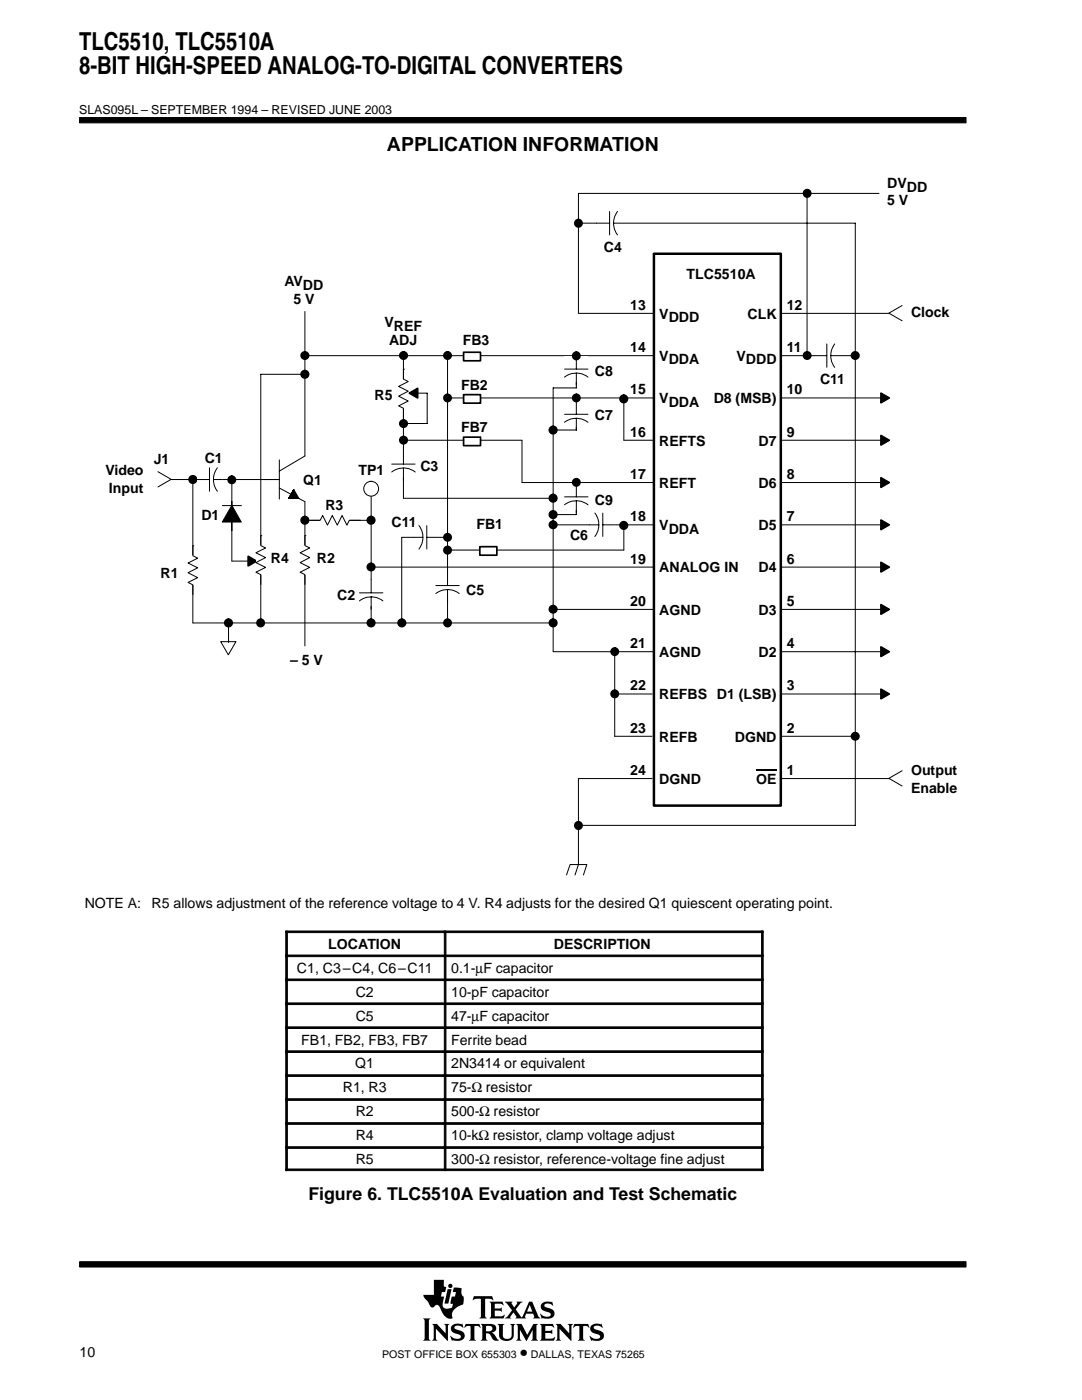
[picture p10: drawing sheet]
<svg xmlns="http://www.w3.org/2000/svg" width="216mm" height="279mm" viewBox="0 0 216 279" stroke-linecap="round" stroke-linejoin="round" font-family="sans-serif">
<g fill="#000" stroke="#000" stroke-width=".2">
<path d="M15.9 23.5h176.9v1h-176.9z" fill-rule="evenodd"/>
<path d="M15.9 251.8h176.9v1.1h-176.9z" fill-rule="evenodd"/>
</g>
<g fill="#000">
<path d="M89.3 257.3h.8l-.6 2.9h-.8z"/>
<path d="M84.4 263.1h1.5l-.3 .4v3.7l.3 .4h-1.5l.3-.6v-3.4z" fill-rule="evenodd"/>
<path d="M86.2 264.2h1l1.7 1.9v-1.5l-.3-.4h1.1l-.3 .4v3l-2.4-2.4v2l.3 .4h-1.1l.3-.6v-2.3z" fill-rule="evenodd"/>
<path d="M86.6 255.4h2v1.3l.4 .2-.2 1h-.6l-.2 .9h.6l-.2 1.1a1.11 1.11 0 0 0 .3 1.2l.6 .1 .9-.3 .2-.7-.5-.1 .2-1.3h.7l.2-.9h-.7l.3-1 1.5 .2v1l.1 .4 .3 .3v.9a.54 .54 0 0 1-.4 .7l-.4 .2a2.35 2.35 0 0 0-1.5 1.6v.4a.29 .29 0 0 1 .1 .3 .29 .29 0 0 1-.2 .3h-.1a2.21 2.21 0 0 1-2-1.9l-.1-.1a.68 .68 0 0 0-.5-.7 .68 .68 0 0 0-.8 .4 .88 .88 0 0 1-1.1-.9l-.8-.9-.2-.7h2.1z" fill-rule="evenodd"/>
<path d="M90.2 264.5a2.17 2.17 0 0 1 1.9-.2l.1-.1 .3 .8-.8-.4h-.7a.36 .36 0 0 0-.3 .4 .36 .36 0 0 0 .4 .3l.3 .1a1.19 1.19 0 0 1 1.3 1.5l-.1 .1a1.23 1.23 0 0 1-1.1 .6l-1.1-.1-.2 .1-.4-1h.1a1.37 1.37 0 0 0 2.1 .3 .6 .6 0 0 0-.8-.7 1.08 1.08 0 0 1-1-.5 1.08 1.08 0 0 1 0-1.1z" fill-rule="evenodd"/>
<path d="M92.9 264.2h2.8l.2 .8-.5-.4h-.6l-.1 .2v2.4l.3 .4h-1.4l.2-.3 .1-.3v-2.3l-.7-.1-.6 .4z" fill-rule="evenodd"/>
<path d="M94.6 258.7h3.6l.2 .8-.7-.3-.9 .1v3.4l.3 .4h-1.4l.3-.4v-3.4l-1-.1-.7 .3z" fill-rule="evenodd"/>
<path d="M95.9 264.2h2.1a.85 .85 0 0 1 1 .8 .85 .85 0 0 1-.9 .9l.4 .3 .7 1 .4 .2-.2 .1a1.11 1.11 0 0 1-1.4-.9l-.3-.4-.7-.1v1l.3 .5h-1.4l.3-.6v-2.3z" fill-rule="evenodd"/>
<path d="M97.7 259.8h2.6l.2 .7-.7-.3-1.1 .1v.8h1.1l.3-.2v.9l-.3-.2h-1.1v1l.1 .1h1.3l.5-.3h.1l-.2 .7h-2.8l.3-.5v-2.3z" fill-rule="evenodd"/>
<path d="M99.3 264.2h1.3l-.3 .4 .1 2.2 .2 .3 .8 .1a.73 .73 0 0 0 .7-.8v-1.8l-.3-.4h1l-.3 .4v1.9a1.56 1.56 0 0 1-1.3 1.2 1.56 1.56 0 0 1-1.5-.7l-.1-2.4z" fill-rule="evenodd"/>
<path d="M103 264.2h1.1l1.1 2.2 1.2-2.2h.9l-.3 .4v2.6l.4 .4h-1.4l.3-.4v-1.8l-1.3 2.2-1.3-2.2v1.7l.4 .5h-1.1l.3-.6v-2.3z" fill-rule="evenodd"/>
<path d="M100.7 259.8h1.6l-.2 .4 .5 .7 .6-.8-.1-.3h1.2l-.5 .3-.9 1.2 1 1.5a.22 .22 0 0 0 .3 .1 .22 .22 0 0 0 .1-.3l1.3-2.8h.6l1.2 2.9 .4 .4-1.4-.1a.24 .24 0 0 0 .2-.1 .24 .24 0 0 0 0-.3l-.2-.4h-1.4l-.3 .6 .3 .3h-2.2l.2-.3-.5-.9-.7 .9 .2 .3h-1.3l.5-.4 1-1.2z" fill-rule="evenodd"/>
<path d="M108.1 260.2l.1-.1a1.88 1.88 0 0 1 1.4-.3l.4 .1 .2-.2 .2 .8-1.1-.4a.44 .44 0 0 0-.7 .4 .44 .44 0 0 0 .6 .5 1.34 1.34 0 0 1 1.4 1.3 1.13 1.13 0 0 1-1.1 .9h-.8a.37 .37 0 0 0-.6 0l-.3-1h.1l.6 .5 .8 .1a.47 .47 0 0 0 .6-.5 .47 .47 0 0 0-.5-.4l-.2-.1a1.11 1.11 0 0 1-1.2-1.5z" fill-rule="evenodd"/>
<path d="M107.7 264.2h2.6l.2 .8-.6-.4-1.1 .1v.9h1l.4-.3v1l-.3-.3h-1.1v1.1h1.4l.5-.3-.2 .8h-2.8l.3-.6v-2.3z" fill-rule="evenodd"/>
<path d="M110.9 264.2h1l1.7 1.9v-1.5l-.3-.4h1l-.3 .4v3l-2.4-2.4v2l.3 .4h-1l.3-.4v-2.6z" fill-rule="evenodd"/>
<path d="M114.6 264.2h2.8l.2 .8-.5-.4h-.6l-.1 .2v2.4l.3 .4h-1.4l.3-.4v-2.4l-.1-.2h-.6l-.6 .4z" fill-rule="evenodd"/>
<path d="M118 264.5a2.12 2.12 0 0 1 1.9-.2l.1-.1 .3 .8-.8-.4h-.7a.35 .35 0 0 0-.3 .3 .35 .35 0 0 0 .2 .4l.5 .1a1.16 1.16 0 0 1 1.2 1.6 1.23 1.23 0 0 1-1.1 .6l-1.1-.1-.2 .1-.4-1 .9 .5 .7 .1a.47 .47 0 0 0 .6-.4 .47 .47 0 0 0-.6-.5 1.28 1.28 0 0 1-1.4-1.4z" fill-rule="evenodd"/>
<circle cx="89.9" cy="256.6" r=".43"/>
</g>
<g fill="#fff">
<path d="M105.7 260.4l.5 1.4h-1z"/>
<path d="M97 264.7l.6-.1a.56 .56 0 0 1 .7 .5 .56 .56 0 0 1-.7 .6h-.6z" fill-rule="evenodd"/>
</g>
<path d="M60.8 71h69.5M80.5 71v28.4M80.8 87.9h23.4M80.2 107.2h9.1" fill="none" stroke="#000" stroke-width=".2"/>
<path d="M130.5 50.6h25.3v110.2h-25.3z" fill="none" stroke="#000" stroke-width=".5"/>
<path d="M44 128.1h3.1l-1.5 2.6z" fill="#fff"/>
<g fill="none" stroke="#000" stroke-width=".2">
<path d="M161 38.6v32.4M175.4 38.6h-60v23.9M115.4 44.5h55.3v120.2h-55.3M89.3 79.4h41.3M89.3 71v53.3M115 71v6.4h-4.6v52.7h19.9M115 79.4v6.4h-4.6M115.4 62.5h14.9M155.8 79.4h21.6M155.8 71h14.9M155.9 62.5h21.5M180 61l-2.6 1.5 2.6 1.5"/>
<path d="M52.7 95.7h3M55.7 91.8v7.8M55.8 97.4l5 2.7M60.8 91l-5 3M74.1 98.8v25.5M80.5 99.4h29.9M104.2 96.3h26.4M115 96.3v6.4h-4.6M124.5 87.9h5.8M155.8 87.9h21.6M155.8 96.3h21.6M74.1 113.2h56.5"/>
<path d="M80.2 107.2v17.1M89.3 109.8h35.2M110.4 104.7h19.9M155.8 113.2h21.6M156 104.7h21.4M38.5 124.3h71.9M44 128.1h3.1l-1.5 2.6zM122.7 138.5h7.4M155.8 130.1h21.6M155.8 138.5h21.6M155.8 121.6h21.6M122.7 146.9h7.4"/>
<path d="M130.1 155.4h-14.7v17.1l-.7 2.1M155.8 146.9h14.9M155.8 155.4h21.6M180 153.8l-2.6 1.5 2.6 1.6M113 174.6l.8-2.1h3.3l-.7 2.1"/>
</g>
<path d="M58.6 97.7l-1 1.8h2h-2l1-1.8 1 1.8h-2z" fill-rule="evenodd" fill="#000" stroke="#000" stroke-width=".2"/>
<g fill="#000" stroke="#000" stroke-width=".34">
<path d="M175.8 78.5l1.6 .9-1.6 1zM175.8 86.9l1.6 1-1.6 .9zM175.8 95.3l1.6 1-1.6 1zM175.8 103.8l1.6 .9-1.6 1zM175.8 112.2l1.6 1-1.6 .9zM175.8 120.7l1.6 .9-1.6 1zM175.8 129.1l1.6 1-1.6 .9zM175.8 137.5l1.6 1-1.6 1z"/>
<circle cx="115.4" cy="44.5" r=".73"/>
<circle cx="170.7" cy="146.9" r=".73"/>
</g>
<g fill="#000">
<circle cx="115.4" cy="44.5" r=".17"/>
<circle cx="170.7" cy="146.9" r=".17"/>
</g>
<path d="M87 114.4h4.6v5h-4.6z" fill-rule="evenodd" fill="#fff"/>
<path d="M87 118.5a3.8 3.8 0 0 1 4.6 0M87 116.9h4.6M89.3 114.2v2.7M89.3 117.7v2.4" fill="none" stroke="#000" stroke-width=".2"/>
<path d="M79.6 75.6h1.9v5.9h-1.9z" fill-rule="evenodd" fill="#fff"/>
<path d="M80.5 73.7h.1M80.5 73.7v2l1 .4-2 1 2 1-2 1 2 .9-2 1 1 .5v1.9M81.7 78.5h3.5v6h-4.7M110.4 121.6h19.9" fill="none" stroke="#000" stroke-width=".2"/>
<path d="M81.7 78.5l1.6-1v1.9z" fill="#000" stroke="#000" stroke-width=".34"/>
<circle cx="74.1" cy="97.5" r="1.48" fill="#fff"/>
<g fill="none" stroke="#000" stroke-width=".2">
<path d="M60.8 103.8h13.3"/>
<circle cx="74.1" cy="97.5" r="1.48"/>
</g>
<path d="M63.9 102.9h5.8v2h-5.8z" fill-rule="evenodd" fill="#fff"/>
<path d="M60.8 62.2v28.8M60.8 74.7h-8.8v49.6M34.1 95.7h21.6M46.3 95.8v16.2h4.9M44.4 100.9h3.8M60.8 100.1v28.8M61.9 103.8h2l.5-.9 .9 1.9 1-1.9 1 1.9 1-1.9 .9 1.9 .5-1h2M71.7 103.8h.1M45.6 124.3v3.9" fill="none" stroke="#000" stroke-width=".2"/>
<path d="M46.3 100.9l1.8 3.3h-3.7z" fill="#000" stroke="#000" stroke-width=".2"/>
<path d="M49.5 111l1.7 1-1.7 .9z" fill="#000" stroke="#000" stroke-width=".34"/>
<path d="M59.9 108.8h2v5.9h-2z" fill-rule="evenodd" fill="#fff"/>
<path d="M60.8 106.9h.1M60.8 106.9v2l1 .5-1.9 .9 1.9 1-1.9 1 1.9 .9-1.9 1 .9 .5v1.9" fill="none" stroke="#000" stroke-width=".2"/>
<path d="M51.1 108.8h1.9v5.9h-1.9z" fill-rule="evenodd" fill="#fff"/>
<path d="M38.5 95.7v28.6M52 106.9h.1M52 106.9v2l1 .5-1.9 .9 1.9 1-1.9 1 1.9 .9-1.9 1 .9 .5v1.9" fill="none" stroke="#000" stroke-width=".2"/>
<path d="M37.5 110.9h2v5.8h-2z" fill-rule="evenodd" fill="#fff"/>
<path d="M38.5 108.9h.1M38.5 109v1.9l.9 .5-1.9 1 1.9 .9-1.9 1 1.9 1-1.9 .9 1 .5v2" fill="none" stroke="#000" stroke-width=".2"/>
<path d="M92.5 87.2h3.4v1.7h-3.4z" fill-rule="evenodd" fill="#fff"/>
<path d="M92.5 87.2h3.4v1.7h-3.4z" fill="none" stroke="#000" stroke-width=".34"/>
<path d="M92.5 78.8h3.4v1.7h-3.4z" fill-rule="evenodd" fill="#fff"/>
<path d="M92.5 78.8h3.4v1.7h-3.4z" fill="none" stroke="#000" stroke-width=".34"/>
<path d="M92.5 70.3h3.4v1.7h-3.4z" fill-rule="evenodd" fill="#fff"/>
<path d="M92.5 70.3h3.4v1.7h-3.4z" fill="none" stroke="#000" stroke-width=".34"/>
<path d="M95.7 109.1h3.4v1.7h-3.4z" fill-rule="evenodd" fill="#fff"/>
<path d="M95.7 109.1h3.4v1.7h-3.4z" fill="none" stroke="#000" stroke-width=".34"/>
<g fill="#000" stroke="#000" stroke-width=".34">
<circle cx="161" cy="38.6" r=".73"/>
<circle cx="60.8" cy="74.7" r=".74"/>
<circle cx="60.8" cy="71" r=".73"/>
<circle cx="80.5" cy="71" r=".73"/>
<circle cx="89.3" cy="71" r=".72"/>
<circle cx="89.3" cy="79.4" r=".72"/>
<circle cx="124.5" cy="79.6" r=".74"/>
<circle cx="161.1" cy="71" r=".72"/>
<circle cx="170.7" cy="71" r=".73"/>
<circle cx="38.5" cy="95.7" r=".74"/>
<circle cx="46.2" cy="95.8" r=".72"/>
<circle cx="80.5" cy="84.5" r=".73"/>
<circle cx="80.5" cy="87.9" r=".73"/>
<circle cx="110.4" cy="99.4" r=".74"/>
<circle cx="110.4" cy="85.8" r=".74"/>
<circle cx="60.8" cy="103.8" r=".74"/>
<circle cx="74" cy="103.8" r=".74"/>
<circle cx="74" cy="113.2" r=".73"/>
<circle cx="110.4" cy="102.7" r=".74"/>
<circle cx="110.4" cy="104.7" r=".73"/>
<circle cx="124.5" cy="104.9" r=".74"/>
<circle cx="45.6" cy="124.3" r=".74"/>
<circle cx="52" cy="124.3" r=".73"/>
<circle cx="74" cy="124.3" r=".74"/>
<circle cx="80.2" cy="124.3" r=".74"/>
<circle cx="89.3" cy="124.3" r=".73"/>
<circle cx="110.4" cy="124.3" r=".74"/>
<circle cx="110.4" cy="121.6" r=".73"/>
<circle cx="115.4" cy="164.7" r=".73"/>
</g>
<g fill="#000">
<circle cx="161" cy="38.6" r=".17"/>
<circle cx="60.8" cy="74.7" r=".17"/>
<circle cx="60.8" cy="71" r=".17"/>
<circle cx="80.5" cy="71" r=".17"/>
<circle cx="89.3" cy="71" r=".17"/>
<circle cx="89.3" cy="79.4" r=".17"/>
<circle cx="124.5" cy="79.6" r=".17"/>
<circle cx="161" cy="71" r=".17"/>
<circle cx="170.7" cy="71" r=".17"/>
<circle cx="38.5" cy="95.7" r=".17"/>
<circle cx="46.3" cy="95.8" r=".17"/>
<circle cx="80.5" cy="87.9" r=".17"/>
<circle cx="80.5" cy="84.5" r=".17"/>
<circle cx="110.4" cy="99.4" r=".17"/>
<circle cx="110.4" cy="85.8" r=".17"/>
<circle cx="60.8" cy="103.8" r=".17"/>
<circle cx="74.1" cy="113.2" r=".17"/>
<circle cx="74.1" cy="103.8" r=".17"/>
<circle cx="110.4" cy="102.7" r=".17"/>
<circle cx="110.4" cy="104.7" r=".17"/>
<circle cx="124.5" cy="104.9" r=".17"/>
<circle cx="45.6" cy="124.3" r=".17"/>
<circle cx="52" cy="124.3" r=".17"/>
<circle cx="74.1" cy="124.3" r=".17"/>
<circle cx="80.2" cy="124.3" r=".17"/>
<circle cx="89.3" cy="124.3" r=".17"/>
<circle cx="110.4" cy="124.3" r=".17"/>
<circle cx="110.4" cy="121.6" r=".17"/>
<circle cx="115.4" cy="164.7" r=".17"/>
</g>
<path d="M124.5 79.4v8.5M31.5 94.1l2.6 1.6-2.6 1.5M104.2 87.9v8.4" fill="none" stroke="#000" stroke-width=".2"/>
<path d="M150.9 153.8h4.1" fill="none" stroke="#000" stroke-width=".36"/>
<path d="M39.3 93.2h5.1v4.9h-5.1z" fill-rule="evenodd" fill="#fff"/>
<path d="M39.2 95.7h2.6M41.8 93.4v4.6M42.6 95.7h1.8M43.4 93.4a3.9 3.9 0 0 0 0 4.6" fill="none" stroke="#000" stroke-width=".2"/>
<path d="M71.7 115.8h4.7v5.1h-4.7z" fill-rule="evenodd" fill="#fff"/>
<path d="M71.7 119.9a3.8 3.8 0 0 1 4.7 0M71.7 118.3h4.7M74.1 115.7v2.6M74.1 119.1v2.5" fill="none" stroke="#000" stroke-width=".2"/>
<path d="M78.2 90.1h4.6v5.1h-4.6z" fill-rule="evenodd" fill="#fff"/>
<path d="M78.2 94.2a3.8 3.8 0 0 1 4.6 0M78.2 92.6h4.6M80.5 90v2.6M80.5 93.4v2.5" fill="none" stroke="#000" stroke-width=".2"/>
<path d="M82.6 104.8h5.1v4.8h-5.1z" fill-rule="evenodd" fill="#fff"/>
<path d="M82.6 107.2h1.8M83.6 104.9a3.9 3.9 0 0 1 0 4.7M85.2 107.2h2.6M85.2 104.9v4.7" fill="none" stroke="#000" stroke-width=".2"/>
<path d="M117.7 102.3h5.1v4.8h-5.1z" fill-rule="evenodd" fill="#fff"/>
<path d="M117.7 104.7h1.8M118.7 102.4a3.9 3.9 0 0 1 0 4.7M120.3 104.7h2.6M120.3 102.4v4.7" fill="none" stroke="#000" stroke-width=".2"/>
<path d="M112.7 96.6h4.6v5.1h-4.6z" fill-rule="evenodd" fill="#fff"/>
<path d="M112.7 99.2h4.6M115 96.5v2.7M115 100v2.4M112.6 100.7a3.8 3.8 0 0 1 4.7 .1" fill="none" stroke="#000" stroke-width=".2"/>
<circle cx="115" cy="96.3" r=".72" fill="#000" stroke="#000" stroke-width=".34"/>
<circle cx="115" cy="96.3" r=".17" fill="#000"/>
<path d="M112.7 80.2h4.6v5.1h-4.6z" fill-rule="evenodd" fill="#fff"/>
<path d="M112.6 84.3a3.8 3.8 0 0 1 4.7 0M112.7 82.7h4.6M115 80.1v2.6M115 83.5v2.4" fill="none" stroke="#000" stroke-width=".2"/>
<circle cx="115" cy="79.4" r=".72" fill="#000" stroke="#000" stroke-width=".34"/>
<circle cx="115" cy="79.4" r=".17" fill="#000"/>
<path d="M112.7 71.2h4.6v5h-4.6z" fill-rule="evenodd" fill="#fff"/>
<path d="M112.6 75.3a3.8 3.8 0 0 1 4.7 0M112.7 73.7h4.6M115 71v2.7M115 74.5v2.4" fill="none" stroke="#000" stroke-width=".2"/>
<circle cx="115" cy="71" r=".73" fill="#000" stroke="#000" stroke-width=".34"/>
<circle cx="115" cy="71" r=".17" fill="#000"/>
<path d="M119.2 42.1h5v4.8h-5z" fill-rule="evenodd" fill="#fff"/>
<path d="M119.1 44.5h2.5M121.6 42.2v4.7M122.4 44.5h1.8M123.2 42.2a3.9 3.9 0 0 0 0 4.7" fill="none" stroke="#000" stroke-width=".2"/>
<path d="M162.5 68.5h5.1v4.8h-5.1z" fill-rule="evenodd" fill="#fff"/>
<path d="M162.4 71h2.6M165 68.6v4.7M165.8 71h1.8M166.6 68.6a3.9 3.9 0 0 0 0 4.7M124.5 104.9v4.9M122.7 130.1v16.8" fill="none" stroke="#000" stroke-width=".2"/>
<g fill="#000" stroke="#000" stroke-width=".34">
<circle cx="89.3" cy="109.8" r=".73"/>
<circle cx="89.3" cy="107.2" r=".72"/>
<circle cx="122.7" cy="130" r=".72"/>
<circle cx="122.7" cy="138.5" r=".72"/>
</g>
<g fill="#000">
<circle cx="89.3" cy="109.8" r=".17"/>
<circle cx="89.3" cy="107.2" r=".17"/>
<circle cx="122.7" cy="138.5" r=".17"/>
<circle cx="122.7" cy="130.1" r=".17"/>
</g>
<g fill="#000" stroke="#000" stroke-width=".2">
<path d="M57 185.8h.3v4.8h-.3z" fill-rule="evenodd"/>
<path d="M57 185.8h31.6v.3h-31.6z" fill-rule="evenodd"/>
<path d="M57 190.6h.3v4.8h-.3z" fill-rule="evenodd"/>
<path d="M57 190.6h31.6v.3h-31.6z" fill-rule="evenodd"/>
<path d="M57 195.4h.3v4.7h-.3z" fill-rule="evenodd"/>
<path d="M57 195.4h31.6v.3h-31.6z" fill-rule="evenodd"/>
<path d="M88.7 185.8h.3v4.8h-.3z" fill-rule="evenodd"/>
<path d="M88.7 185.8h63.6v.3h-63.6z" fill-rule="evenodd"/>
<path d="M88.7 190.6h.3v4.8h-.3z" fill-rule="evenodd"/>
<path d="M88.7 190.6h63.6v.3h-63.6z" fill-rule="evenodd"/>
<path d="M88.7 195.4h.3v4.7h-.3z" fill-rule="evenodd"/>
<path d="M88.7 195.4h63.6v.3h-63.6z" fill-rule="evenodd"/>
<path d="M152 185.8h.3v4.8h-.3z" fill-rule="evenodd"/>
<path d="M152 190.6h.3v4.8h-.3z" fill-rule="evenodd"/>
<path d="M152 195.4h.3v4.7h-.3z" fill-rule="evenodd"/>
<path d="M57 200.2h.3v4.7h-.3z" fill-rule="evenodd"/>
<path d="M57 200.2h31.6v.3h-31.6z" fill-rule="evenodd"/>
<path d="M57 204.9h.3v4.8h-.3z" fill-rule="evenodd"/>
<path d="M57 204.9h31.6v.4h-31.6z" fill-rule="evenodd"/>
<path d="M57 209.7h.3v4.8h-.3z" fill-rule="evenodd"/>
<path d="M57 209.7h31.6v.3h-31.6z" fill-rule="evenodd"/>
<path d="M57 214.5h.3v4.8h-.3z" fill-rule="evenodd"/>
<path d="M57 214.5h31.6v.3h-31.6z" fill-rule="evenodd"/>
<path d="M57 219.3h.3v4.7h-.3z" fill-rule="evenodd"/>
<path d="M57 219.3h31.6v.3h-31.6z" fill-rule="evenodd"/>
<path d="M88.7 200.2h.3v4.7h-.3z" fill-rule="evenodd"/>
<path d="M88.7 200.2h63.6v.3h-63.6z" fill-rule="evenodd"/>
<path d="M88.7 204.9h.3v4.8h-.3z" fill-rule="evenodd"/>
<path d="M88.7 204.9h63.6v.4h-63.6z" fill-rule="evenodd"/>
<path d="M88.7 209.7h.3v4.8h-.3z" fill-rule="evenodd"/>
<path d="M88.7 209.7h63.6v.3h-63.6z" fill-rule="evenodd"/>
<path d="M88.7 214.5h.3v4.8h-.3z" fill-rule="evenodd"/>
<path d="M88.7 214.5h63.6v.3h-63.6z" fill-rule="evenodd"/>
<path d="M88.7 219.3h.3v4.7h-.3z" fill-rule="evenodd"/>
<path d="M88.7 219.3h63.6v.3h-63.6z" fill-rule="evenodd"/>
<path d="M152 200.2h.3v4.7h-.3z" fill-rule="evenodd"/>
<path d="M152 204.9h.3v4.8h-.3z" fill-rule="evenodd"/>
<path d="M152 209.7h.3v4.8h-.3z" fill-rule="evenodd"/>
<path d="M152 214.5h.3v4.8h-.3z" fill-rule="evenodd"/>
<path d="M152 219.3h.3v4.7h-.3z" fill-rule="evenodd"/>
<path d="M57 224.1h.3v4.7h-.3z" fill-rule="evenodd"/>
<path d="M57 224.1h31.6v.3h-31.6z" fill-rule="evenodd"/>
<path d="M57 228.9h.3v4.7h-.3z" fill-rule="evenodd"/>
<path d="M57 228.9h31.6v.3h-31.6z" fill-rule="evenodd"/>
<path d="M57 233.3h31.6v.3h-31.6z" fill-rule="evenodd"/>
<path d="M88.7 224.1h.3v4.7h-.3z" fill-rule="evenodd"/>
<path d="M88.7 224.1h63.6v.3h-63.6z" fill-rule="evenodd"/>
<path d="M88.7 228.9h.3v4.7h-.3z" fill-rule="evenodd"/>
<path d="M88.7 228.9h63.6v.3h-63.6z" fill-rule="evenodd"/>
<path d="M88.7 233.3h63.6v.3h-63.6z" fill-rule="evenodd"/>
<path d="M152 224.1h.3v4.7h-.3z" fill-rule="evenodd"/>
<path d="M152 228.9h.3v4.7h-.3z" fill-rule="evenodd"/>
</g>
<g font-size="4.9">
<text x="15.8" y="9.9">TLC5510, TLC5510A</text>
<text x="15.8" y="14.8">8-BIT HIGH-SPEED ANALOG-TO-DIGITAL CONVERTERS</text>
</g>
<text font-size="3.9" x="77.2" y="30.2">APPLICATION INFORMATION</text>
<g font-size="3.5">
<text x="61.5" y="239.4">Figure 6. TLC5510A Evaluation and Test Schematic</text>
<text x="103.7" y="271">•</text>
</g>
<g font-size="2.8">
<text x="177" y="37.5">DVDD</text>
<text x="177" y="41">5 V</text>
<text x="120.5" y="50.3">C4</text>
<text x="56.7" y="57.2">AVDD</text>
<text x="137" y="55.7">TLC5510A</text>
<text x="58.5" y="60.6">5 V</text>
<text x="76.7" y="65.3">VREF</text>
<text x="125.7" y="61.8">13</text>
<text x="131.6" y="63.6">VDDD</text>
<text x="149.2" y="63.6">CLK</text>
<text x="157" y="61.8">12</text>
<text x="181.8" y="63.3">Clock</text>
<text x="77.6" y="68.8">ADJ</text>
<text x="92.3" y="68.9">FB3</text>
<text x="125.7" y="70.3">14</text>
<text x="157" y="70.3">11</text>
<text x="92" y="77.8">FB2</text>
<text x="118.7" y="75">C8</text>
<text x="131.6" y="72">VDDA</text>
<text x="147" y="72">VDDD</text>
<text x="163.6" y="76.6">C11</text>
<text x="74.7" y="79.8">R5</text>
<text x="118.7" y="83.9">C7</text>
<text x="125.7" y="78.7">15</text>
<text x="131.6" y="80.5">VDDA</text>
<text x="142.4" y="80.5">D8 (MSB)</text>
<text x="157" y="78.7">10</text>
<text x="92" y="86.2">FB7</text>
<text x="125.7" y="87.2">16</text>
<text x="131.6" y="88.9">REFTS</text>
<text x="151.4" y="88.9">D7</text>
<text x="157" y="87.2">9</text>
<text x="21" y="94.8">Video</text>
<text x="30.7" y="92.6">J1</text>
<text x="40.9" y="92.3">C1</text>
<text x="71.5" y="94.7">TP1</text>
<text x="83.9" y="94">C3</text>
<text x="125.7" y="95.6">17</text>
<text x="157" y="95.6">8</text>
<text x="21.7" y="98.3">Input</text>
<text x="60.5" y="96.7">Q1</text>
<text x="64.9" y="101.8">R3</text>
<text x="118.7" y="100.8">C9</text>
<text x="131.6" y="97.4">REFT</text>
<text x="151.4" y="97.4">D6</text>
<text x="40.2" y="103.8">D1</text>
<text x="78.1" y="105.2">C11</text>
<text x="95.1" y="105.5">FB1</text>
<text x="113.8" y="107.8">C6</text>
<text x="125.7" y="104">18</text>
<text x="131.6" y="105.8">VDDA</text>
<text x="151.4" y="105.8">D5</text>
<text x="157" y="104">7</text>
<text x="54.1" y="112.3">R4</text>
<text x="63.2" y="112.3">R2</text>
<text x="125.7" y="112.5">19</text>
<text x="157" y="112.5">6</text>
<text x="32" y="115.4">R1</text>
<text x="67.3" y="119.8">C2</text>
<text x="93" y="118.8">C5</text>
<text x="131.6" y="114.2">ANALOG IN</text>
<text x="151.4" y="114.2">D4</text>
<text x="125.7" y="120.9">20</text>
<text x="131.6" y="122.7">AGND</text>
<text x="151.4" y="122.7">D3</text>
<text x="157" y="120.9">5</text>
<text x="125.7" y="129.4">21</text>
<text x="131.6" y="131.1">AGND</text>
<text x="151.4" y="131.1">D2</text>
<text x="157" y="129.4">4</text>
<text x="57.9" y="132.7">– 5 V</text>
<text x="125.7" y="137.8">22</text>
<text x="157" y="137.8">3</text>
<text x="131.6" y="139.6">REFBS D1 (LSB)</text>
<text x="125.7" y="146.2">23</text>
<text x="131.6" y="148">REFB</text>
<text x="146.6" y="148">DGND</text>
<text x="157" y="146.2">2</text>
<text x="125.7" y="154.7">24</text>
<text x="157" y="154.7">1</text>
<text x="181.8" y="154.8">Output</text>
<text x="131.6" y="156.4">DGND</text>
<text x="150.9" y="156.4">OE</text>
<text x="181.8" y="158.2">Enable</text>
<text x="16.9" y="181.2">NOTE A:</text>
<text x="30.3" y="181.2">R5 allows adjustment of the reference voltage to 4 V. R4 adjusts for the desired Q1 quiescent operating point.</text>
<text x="65.5" y="189.3">LOCATION</text>
<text x="110.5" y="189.3">DESCRIPTION</text>
<text x="59.3" y="194.1">C1, C3–C4, C6–C11</text>
<text x="90" y="194.1">0.1-µF capacitor</text>
<text x="71" y="198.9">C2</text>
<text x="71" y="203.7">C5</text>
<text x="90" y="198.9">10-pF capacitor</text>
<text x="90" y="203.7">47-µF capacitor</text>
<text x="60.1" y="208.5">FB1, FB2, FB3, FB7</text>
<text x="90" y="208.5">Ferrite bead</text>
<text x="70.9" y="213.2">Q1</text>
<text x="90" y="213.2">2N3414 or equivalent</text>
<text x="68.4" y="218">R1, R3</text>
<text x="90" y="218">75-Ω resistor</text>
<text x="71" y="222.8">R2</text>
<text x="71" y="227.6">R4</text>
<text x="90" y="222.8">500-Ω resistor</text>
<text x="90" y="227.6">10-kΩ resistor, clamp voltage adjust</text>
<text x="71" y="232.4">R5</text>
<text x="90" y="232.4">300-Ω resistor, reference-voltage fine adjust</text>
<text x="15.9" y="270.8">10</text>
</g>
<text font-size="2.5" x="15.8" y="22.7">SLAS095L – SEPTEMBER 1994 – REVISED JUNE 2003</text>
<g font-size="2.1">
<text x="76.3" y="271">POST OFFICE BOX 655303</text>
<text x="105.9" y="271">DALLAS, TEXAS 75265</text>
</g>
</svg>
